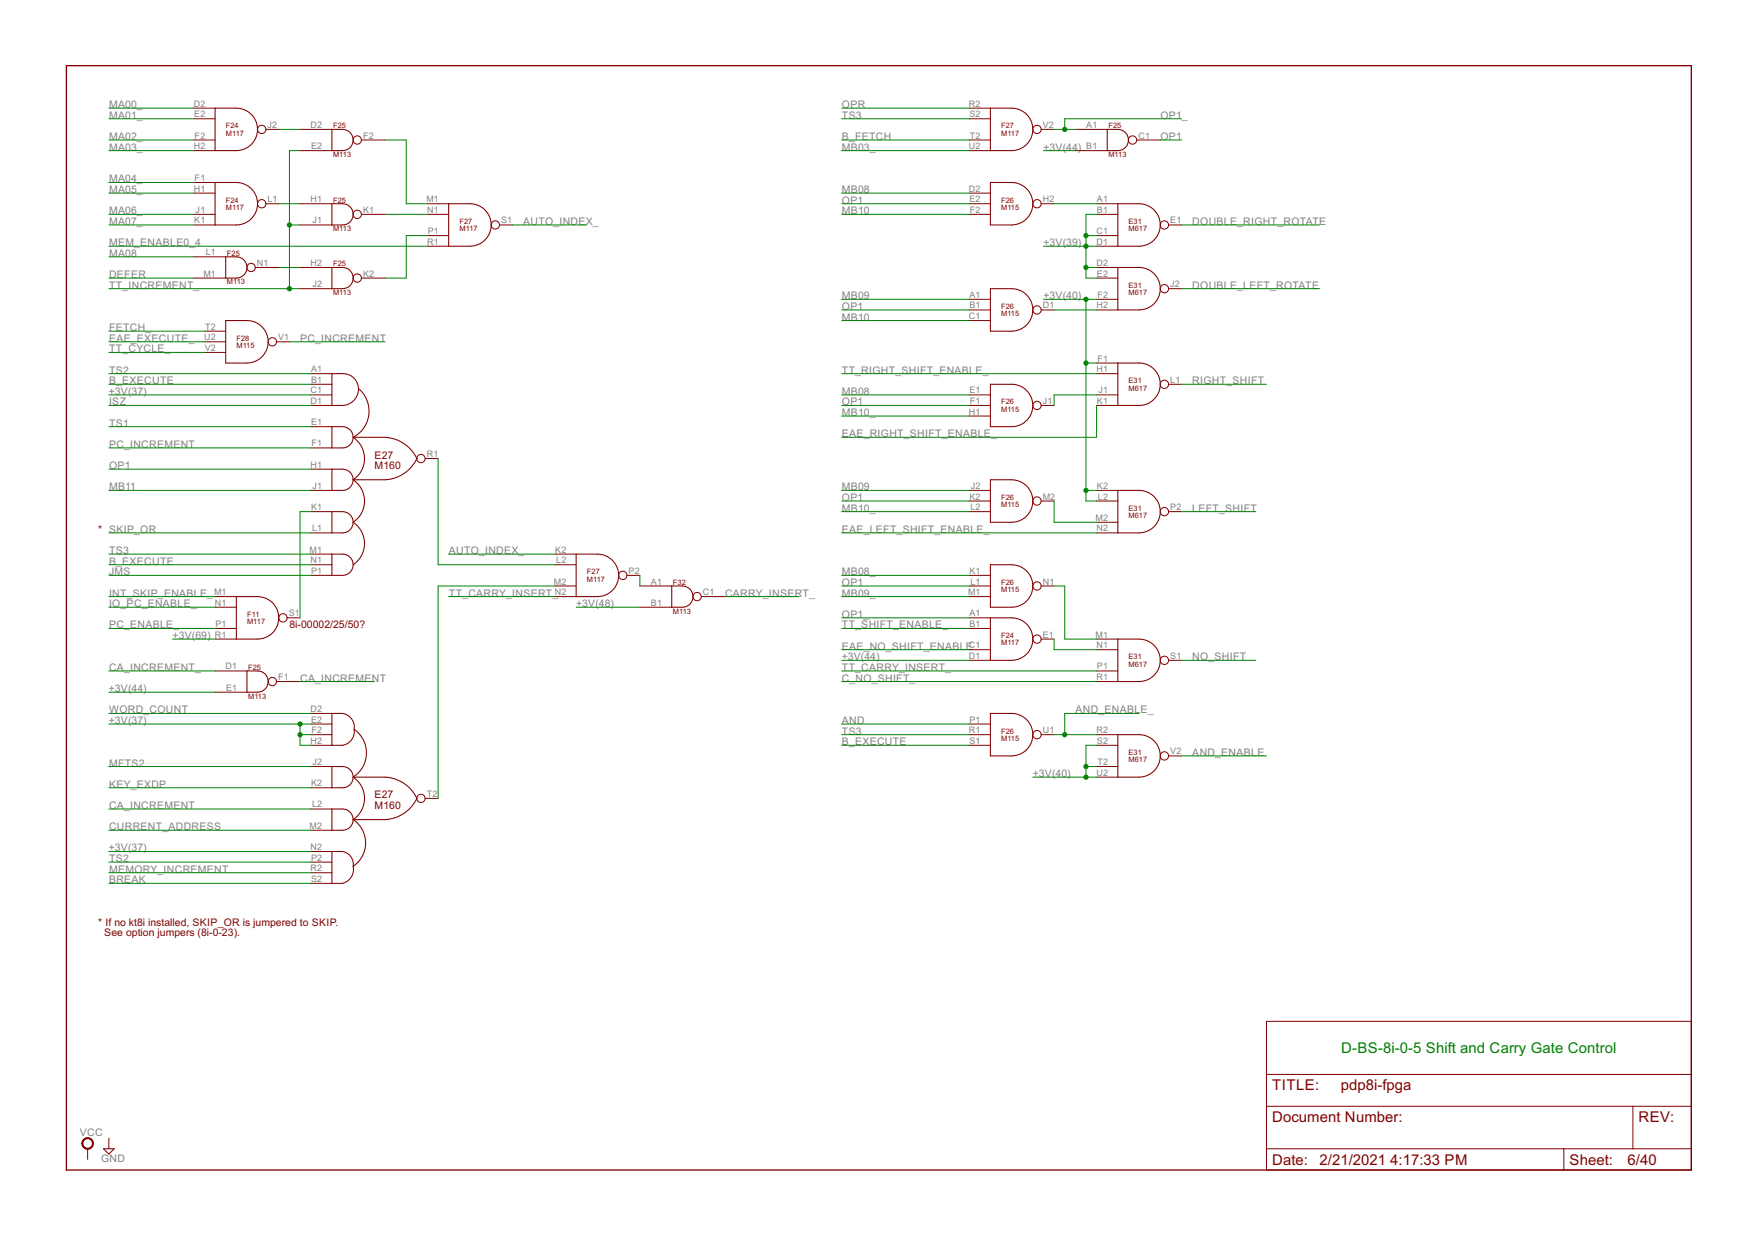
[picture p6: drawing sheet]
<svg xmlns="http://www.w3.org/2000/svg" width="420mm" height="297mm" viewBox="0 0 420 297" stroke-linecap="round" stroke-linejoin="round" font-family="sans-serif">
<path d="M15.9 15.7h388.6v264.1h-388.6z" fill="none" stroke="#800000" stroke-width=".32"/>
<g fill="none" stroke="#800000" stroke-width=".24">
<path d="M46.4 25.9h5M46.4 28.4h5M46.4 33.5h5M46.4 36h5M63.6 30.9h3.1M71.8 36h7.6M71.8 30.9h7.6M86.4 33.5h5.7M231.8 25.9h5M231.8 28.4h5M231.8 33.5h5M231.8 36h5"/>
<path d="M249 30.9h3.1M257.2 36h7.6M257.2 30.9h7.6M271.8 33.5h5.7M46.4 43.6h5M46.4 46.2h5M46.4 51.3h5M46.4 53.8h5M63.6 48.7h3.1M71.8 53.8h7.6M71.8 48.7h7.6M86.4 51.3h5.7"/>
<path d="M102.2 51.3h5.1M102.2 48.7h5.1M102.2 56.3h5.1M102.2 58.9h5.1M119.4 53.8h3.1M231.8 46.2h5M231.8 51.3h5M231.8 48.7h5M249 48.7h3.1M262.2 51.3h5.1M262.2 48.7h5.1M262.2 56.3h5.1"/>
<path d="M262.2 58.9h5.1M279.4 53.8h3.2M46.4 66.5h7.6M46.4 61.4h7.6M48.9 79.2h5.1M61 64h5.7M71.8 64h7.6M71.8 69h7.6M86.4 66.5h5.7M231.8 71.6h5M231.8 74.1h5M231.8 76.7h5"/>
<path d="M249 74.1h3.1M262.2 64h5.1M262.2 66.5h5.1M262.2 71.6h5.1M262.2 74.1h5.1M279.4 69h3.2M48.9 81.7h5.1M48.9 84.3h5.1M66.1 81.7h3.1M74.3 89.4h5.1M74.3 91.9h5.1M74.3 97h5.1"/>
<path d="M74.3 94.4h5.1M231.8 97h5M231.8 94.4h5M231.8 99.5h5M249 97h3.1M262.2 89.4h5.1M262.2 97h5.1M262.2 94.4h5.1M262.2 86.8h5.1M279.4 91.9h3.2M74.3 102h5.1M74.3 107.1h5.1"/>
<path d="M74.3 112.2h5.1M74.3 117.3h5.1M101.7 109.7h3.1M231.8 117.3h5M231.8 119.8h5M249 119.8h3.1M262.2 117.3h5.1M262.2 119.8h5.1M74.3 122.4h5.1M74.3 127.4h5.1M74.3 132.5h5.1M74.3 135.1h5.1"/>
<path d="M74.3 137.6h5.1M132.7 132.5h5.1M132.7 135.1h5.1M149.9 137.6h3.1M231.8 122.4h5M231.8 137.6h5M262.2 127.4h5.1M262.2 124.9h5.1M279.4 122.4h3.2M51.4 150.3h5.1M51.4 152.8h5.1M51.4 142.7h5.1"/>
<path d="M51.4 145.2h5.1M68.6 147.8h3.2M132.7 140.1h5.1M132.7 142.7h5.1M153 140.1h7.6M153 145.2h7.6M167.7 142.7h5.6M231.8 147.8h5M231.8 150.3h5M231.8 155.4h5M231.8 157.9h5M231.8 140.1h5"/>
<path d="M231.8 142.7h5M249 152.8h3.1M249 140.1h3.1M262.2 155.4h5.1M262.2 152.8h5.1M279.4 157.9h3.2M51.4 160.5h7.7M51.4 165.5h7.7M66.1 163h5.7M74.3 170.6h5.1M74.3 173.2h5.1M74.3 175.7h5.1"/>
<path d="M74.3 178.2h5.1M231.8 173.2h5M231.8 175.7h5M231.8 178.2h5M249 175.7h3.1M262.2 175.7h5.1M262.2 178.2h5.1M262.2 160.5h5.1M262.2 163h5.1M74.3 183.3h5.1M74.3 188.4h5.1M74.3 193.5h5.1"/>
<path d="M74.3 198.6h5.1M101.7 190.9h3.1M262.2 183.3h5.1M262.2 185.9h5.1M279.4 180.8h3.2M74.3 203.6h5.1M74.3 206.2h5.1M74.3 208.7h5.1M74.3 211.3h5.1M302.9 244.3h101.6v35.5h-101.6zM302.9 257h101.6M21 274.7v2.6"/>
<path d="M26 272.2v2.5M302.9 264.6h101.6M302.9 274.7h101.6M374 274.7v5.1M390.5 264.6v10.1"/>
<circle cx="62.6" cy="30.9" r=".99"/>
<circle cx="85.4" cy="33.5" r=".99"/>
<circle cx="248" cy="30.9" r=".99"/>
<circle cx="270.8" cy="33.5" r=".99"/>
<circle cx="62.6" cy="48.7" r=".99"/>
<circle cx="85.4" cy="51.3" r=".99"/>
<circle cx="118.4" cy="53.8" r=".99"/>
<circle cx="248" cy="48.7" r=".99"/>
<circle cx="278.4" cy="53.8" r=".99"/>
<circle cx="60" cy="64" r=".99"/>
<circle cx="85.4" cy="66.5" r=".99"/>
<circle cx="248" cy="74.1" r=".99"/>
<circle cx="278.4" cy="69" r=".99"/>
<circle cx="65.1" cy="81.7" r=".99"/>
<circle cx="248" cy="97" r=".99"/>
<circle cx="278.4" cy="91.9" r=".99"/>
<circle cx="100.7" cy="109.7" r=".99"/>
<circle cx="248" cy="119.8" r=".99"/>
<circle cx="148.9" cy="137.6" r=".99"/>
<circle cx="278.4" cy="122.4" r=".99"/>
<circle cx="67.7" cy="147.8" r=".99"/>
<circle cx="166.7" cy="142.7" r=".99"/>
<circle cx="248" cy="152.8" r=".99"/>
<circle cx="248" cy="140.1" r=".99"/>
<circle cx="278.4" cy="157.9" r=".99"/>
<circle cx="65.1" cy="163" r=".99"/>
<circle cx="248" cy="175.7" r=".99"/>
<circle cx="100.7" cy="190.9" r=".99"/>
<circle cx="278.4" cy="180.8" r=".99"/>
</g>
<g fill="none" stroke="#800000" stroke-width=".25">
<path d="M51.4 25.9h5.1a5.1 5.1 0 0 1 5.1 5 5.1 5.1 0 0 1-5.1 5.1h-5.1zM79.4 30.9h2.5a2.54 2.54 0 0 1 2.6 2.6 2.54 2.54 0 0 1-2.6 2.5h-2.5zM236.8 25.9h5.1a5.1 5.1 0 0 1 5.1 5 5.1 5.1 0 0 1-5.1 5.1h-5.1zM264.8 30.9h2.5a2.54 2.54 0 0 1 2.6 2.6 2.54 2.54 0 0 1-2.6 2.5h-2.5zM51.4 43.6h5.1a5.1 5.1 0 0 1 5.1 5.1 5.1 5.1 0 0 1-5.1 5.1h-5.1zM79.4 48.7h2.5a2.54 2.54 0 0 1 2.6 2.6 2.54 2.54 0 0 1-2.6 2.5h-2.5zM107.3 48.7h5.1a5.1 5.1 0 0 1 5.1 5.1 5.1 5.1 0 0 1-5.1 5.1h-5.1zM236.8 43.6h5.1a5.1 5.1 0 0 1 5.1 5.1 5.1 5.1 0 0 1-5.1 5.1h-5.1zM267.3 48.7h5.1a5.1 5.1 0 0 1 5.1 5.1 5.1 5.1 0 0 1-5.1 5.1h-5.1zM54 61.4h2.5a2.54 2.54 0 0 1 2.6 2.6 2.54 2.54 0 0 1-2.6 2.5h-2.5zM54 76.7h5.1a5.1 5.1 0 0 1 5 5 5.1 5.1 0 0 1-5 5.1h-5.1zM79.4 64h2.5a2.54 2.54 0 0 1 2.6 2.5 2.54 2.54 0 0 1-2.6 2.5h-2.5z"/>
<path d="M236.8 69h5.1a5.1 5.1 0 0 1 5.1 5.1 5.1 5.1 0 0 1-5.1 5.1h-5.1zM267.3 64h5.1a5.1 5.1 0 0 1 5.1 5 5.1 5.1 0 0 1-5.1 5.1h-5.1zM79.4 89.4a7.8 7.8 0 0 1 4 .2 3.8 3.8 0 0 1 2.2 4.3 3.8 3.8 0 0 1-3.7 3.1h-2.5zM85.7 92.9a7 7 0 0 1-1.2 11.7M236.8 91.9h5.1a5.1 5.1 0 0 1 5.1 5.1 5.1 5.1 0 0 1-5.1 5h-5.1zM267.3 86.8h5.1a5.1 5.1 0 0 1 5.1 5.1 5.1 5.1 0 0 1-5.1 5.1h-5.1zM79.4 102h2.5a2.54 2.54 0 0 1 2.6 2.6 2.54 2.54 0 0 1-2.6 2.5h-2.5zM79.4 112.2h2.5a2.54 2.54 0 0 1 2.6 2.5 2.54 2.54 0 0 1-2.6 2.6h-2.5zM84.5 104.6h7.6a9 9 0 0 1 7.6 5.1 8.9 8.9 0 0 1-7.6 5h-7.6M84.5 114.7a6.1 6.1 0 0 1 0 10.2M84.5 104.6a6.1 6.1 0 0 1 0 10.1M236.8 114.7h5.1a5.1 5.1 0 0 1 5.1 5.1 5.1 5.1 0 0 1-5.1 5.1h-5.1z"/>
<path d="M267.3 117.3h5.1a5.1 5.1 0 0 1 5.1 5.1 5.1 5.1 0 0 1-5.1 5h-5.1zM79.4 122.4h2.5a2.54 2.54 0 0 1 2.6 2.5 2.54 2.54 0 0 1-2.6 2.5h-2.5zM79.4 132.5h2.5a2.54 2.54 0 0 1 2.6 2.6 2.54 2.54 0 0 1-2.6 2.5h-2.5zM84.5 124.9a6.1 6.1 0 0 1 0 10.2M137.8 132.5h5.1a5.1 5.1 0 0 1 5 5.1 5.1 5.1 0 0 1-5 5.1h-5.1zM236.8 135.1h5.1a5.1 5.1 0 0 1 5.1 5 5.1 5.1 0 0 1-5.1 5.1h-5.1zM56.5 142.7h5.1a5.1 5.1 0 0 1 5.1 5.1 5.1 5.1 0 0 1-5.1 5h-5.1zM160.6 140.1h2.6a2.54 2.54 0 0 1 2.5 2.6 2.54 2.54 0 0 1-2.5 2.5h-2.6zM236.8 147.8h5.1a5.1 5.1 0 0 1 5.1 5 5.1 5.1 0 0 1-5.1 5.1h-5.1zM267.3 152.8h5.1a5.1 5.1 0 0 1 5.1 5.1 5.1 5.1 0 0 1-5.1 5.1h-5.1zM59.1 160.5h2.5a2.54 2.54 0 0 1 2.5 2.5 2.54 2.54 0 0 1-2.5 2.5h-2.5zM79.4 170.6a4.9 4.9 0 0 1 4 .6 3.7 3.7 0 0 1 1.3 3.8 3.3 3.3 0 0 1-2.8 3.2h-2.5z"/>
<path d="M84.7 174.4a6.9 6.9 0 0 1-.2 11.5M236.8 170.6h5.1a5.1 5.1 0 0 1 5.1 5.1 5.1 5.1 0 0 1-5.1 5.1h-5.1zM267.3 175.7h5.1a5.1 5.1 0 0 1 5.1 5.1 5.1 5.1 0 0 1-5.1 5.1h-5.1zM79.4 183.3h2.5a2.54 2.54 0 0 1 2.6 2.6 2.54 2.54 0 0 1-2.6 2.5h-2.5zM79.4 193.5h2.5a2.54 2.54 0 0 1 2.6 2.5 2.54 2.54 0 0 1-2.6 2.6h-2.5zM84.5 185.9h7.6a8.9 8.9 0 0 1 7.6 5 8.9 8.9 0 0 1-7.6 5.1h-7.6M84.5 196a6.7 6.7 0 0 1 0 11.2M84.5 185.9a6.1 6.1 0 0 1 0 10.1M79.4 203.6h2.5a3.1 3.1 0 0 1 2.6 3.6 3.4 3.4 0 0 1-2.6 4.1h-2.5zM24.8 274.7h2.5l-1.3 1.3z"/>
</g>
<path d="M19.9 272.5a1.39 1.39 0 0 1 2.2 .3 1.39 1.39 0 0 1-.8 2 1.39 1.39 0 0 1-1.7-1.3h.2a1.15 1.15 0 0 1 1.6-1.1 1.15 1.15 0 0 1 .3 1.9 1.15 1.15 0 0 1-1.8-.6l-.1-.2h-.2z" fill-rule="evenodd" fill="#800000" stroke="#800000" stroke-width=".24"/>
<g fill="none" stroke="#008000" stroke-width=".24">
<path d="M26 25.9h20.4M26 28.4h20.4M26 33.5h20.4M26 36h20.4M66.7 30.9h5.1M71.8 36h-2.6v33M92.1 33.5h5.1v15.2h5M201.3 25.9h30.5M201.3 28.4h30.5M201.3 33.5h30.5M201.3 36h30.5M249.5 36h7.7"/>
<path d="M252.1 30.9h5.1M277.5 33.5h5.1M282.6 28.4h-28v2.5M26 53.8h20.4M26 51.3h20.4M26 46.2h20.4M26 43.6h20.4M26 58.9h76.2M66.7 48.7h5.1M69.2 53.8h2.6M92.1 51.3h10.1M102.2 56.3h-5v10.2h-5.1"/>
<path d="M122.5 53.8h17.8M201.3 51.3h30.5M201.3 46.2h30.5M201.3 48.7h30.5M249.5 58.9h12.7M252.1 48.7h10.1M259.7 56.3h2.5M262.2 51.3h-2.5v15.2h2.5M282.6 53.8h33M26 61.4h20.4M26 66.5h20.4M26 69h45.8"/>
<path d="M26 79.2h22.9M66.7 64h5.1M201.3 74.1h30.5M201.3 76.7h30.5M201.3 71.6h30.5M249.5 71.6h12.7M252.1 74.1h10.1M259.7 64h2.5M259.7 71.6v48.2h2.5M282.6 69h33M26 81.7h22.9M26 97h48.3"/>
<path d="M26 84.3h22.9M26 89.4h48.3M26 91.9h48.3M26 94.4h48.3M69.2 81.7h22.9M201.3 97h30.5M201.3 89.4h60.9M201.3 94.4h30.5M201.3 99.5h30.5M259.7 86.8h2.5M262.2 94.4h-10.1v2.6M262.2 97v7.6h-60.9"/>
<path d="M282.6 91.9h20.3M26 107.1h48.3M26 112.2h48.3M26 102h48.3M26 117.3h48.3M104.8 109.7v25.4h27.9M201.3 119.8h30.5M201.3 117.3h30.5M252.1 119.8v5.1h10.1M259.7 117.3h2.5M26 132.5h48.3M26 135.1h48.3"/>
<path d="M26 137.6h48.3M26 127.4h48.3M74.3 122.4h-2.5v25.4M107.3 132.5h25.4M153 137.6v2.5M201.3 122.4h30.5M201.3 137.6h30.5M201.3 127.4h60.9M282.6 122.4h17.7M26 142.7h25.4M26 145.2h25.4M26 150.3h25.4"/>
<path d="M41.3 152.8h10.1M107.3 142.7h25.4M132.7 140.1h-27.9v50.8M137.8 145.2h15.2M173.3 142.7h17.8M201.3 140.1h30.5M201.3 142.7h30.5M201.3 157.9h30.5M201.3 150.3h30.5M201.3 155.4h30.5M201.3 147.8h30.5M252.1 140.1h2.5v12.7h7.6"/>
<path d="M252.1 152.8v2.6h10.1M282.6 157.9h17.7M26 160.5h25.4M26 170.6h48.3M26 165.5h25.4M26 173.2h48.3M71.8 173.2v5h2.5M71.8 163h17.7M71.8 175.7h2.5M201.3 160.5h60.9M201.3 163h60.9M201.3 175.7h30.5"/>
<path d="M201.3 178.2h30.5M201.3 173.2h30.5M252.1 175.7h10.1M262.2 178.2h-2.5v7.7M272.4 170.6h-17.8v5.1M26 193.5h48.3M26 198.6h48.3M26 188.4h48.3M26 183.3h48.3M247 185.9h15.2M259.7 183.3h2.5M282.6 180.8h20.3"/>
<path d="M26 211.3h48.3M26 208.7h48.3M26 206.2h48.3M26 203.6h48.3"/>
</g>
<g fill="#008000" stroke="#008000" stroke-width=".24">
<circle cx="69.2" cy="69" r=".51"/>
<circle cx="69.2" cy="53.8" r=".51"/>
<circle cx="71.8" cy="175.7" r=".51"/>
<circle cx="71.8" cy="173.2" r=".51"/>
<circle cx="254.6" cy="30.9" r=".51"/>
<circle cx="259.7" cy="56.3" r=".51"/>
<circle cx="259.7" cy="64" r=".51"/>
<circle cx="259.7" cy="58.9" r=".51"/>
<circle cx="259.7" cy="71.6" r=".51"/>
<circle cx="259.7" cy="86.8" r=".51"/>
<circle cx="259.7" cy="117.3" r=".51"/>
<circle cx="259.7" cy="185.9" r=".51"/>
<circle cx="259.7" cy="183.3" r=".51"/>
<circle cx="254.6" cy="175.7" r=".51"/>
</g>
<text font-size="4" fill="#008000" x="320.7" y="251.9">D-BS-8i-0-5 Shift and Carry Gate Control</text>
<g font-size="4" fill="#800000">
<text x="304.2" y="260.8">TITLE:</text>
<text x="320.6" y="260.8">pdp8i-fpga</text>
<text x="304.2" y="268.4">Document Number:</text>
<text x="391.8" y="268.4">REV:</text>
<text x="304.2" y="278.6">Date: 2/21/2021</text>
<text x="332.5" y="278.6">4:17:33 PM</text>
<text x="375.3" y="278.6">Sheet:</text>
<text x="389.2" y="278.6">6/40</text>
</g>
<g font-size="2.8" fill="#808080">
<text x="26.1" y="25.9">MA00_</text>
<text x="26.1" y="28.4">MA01_</text>
<text x="201.3" y="28.4">TS3</text>
<text x="201.3" y="25.9">OPR</text>
<text x="277.5" y="28.4">OP1_</text>
<text x="26.1" y="33.5">MA02_</text>
<text x="201.3" y="33.5">B_FETCH</text>
<text x="277.5" y="33.5">OP1</text>
<text x="26.1" y="36">MA03_</text>
<text x="201.3" y="36">MB03_</text>
<text x="249.5" y="36">+3V(44)</text>
<text x="26.1" y="46.2">MA05_</text>
<text x="26.1" y="43.6">MA04_</text>
<text x="201.3" y="46.2">MB08</text>
<text x="26.1" y="53.8">MA07_</text>
<text x="26.1" y="51.3">MA06_</text>
<text x="125.1" y="53.8">AUTO_INDEX_</text>
<text x="201.3" y="48.7">OP1</text>
<text x="201.3" y="51.3">MB10</text>
<text x="285.1" y="53.8">DOUBLE_RIGHT_ROTATE</text>
<text x="26.1" y="58.9">MEM_ENABLE0_4</text>
<text x="249.5" y="58.9">+3V(39)</text>
<text x="26.1" y="61.4">MA08</text>
<text x="26.1" y="66.5">DEFER</text>
<text x="26.1" y="69">TT_INCREMENT_</text>
<text x="201.3" y="71.6">MB09</text>
<text x="249.5" y="71.6">+3V(40)</text>
<text x="285.1" y="69">DOUBLE_LEFT_ROTATE</text>
<text x="201.3" y="74.1">OP1</text>
<text x="201.3" y="76.7">MB10</text>
<text x="26.1" y="81.7">EAE_EXECUTE_</text>
<text x="26.1" y="79.2">FETCH_</text>
<text x="71.8" y="81.7">PC_INCREMENT</text>
<text x="26.1" y="84.3">TT_CYCLE_</text>
<text x="26.1" y="89.4">TS2</text>
<text x="201.3" y="89.4">TT_RIGHT_SHIFT_ENABLE_</text>
<text x="26" y="94.4">+3V(37)</text>
<text x="26.1" y="91.9">B_EXECUTE</text>
<text x="201.3" y="94.4">MB08</text>
<text x="285.1" y="91.9">RIGHT_SHIFT</text>
<text x="26.1" y="97">ISZ</text>
<text x="201.3" y="97">OP1</text>
<text x="201.3" y="99.5">MB10_</text>
<text x="26.1" y="107.1">PC_INCREMENT</text>
<text x="26.1" y="102.1">TS1</text>
<text x="201.3" y="104.6">EAE_RIGHT_SHIFT_ENABLE_</text>
<text x="26.1" y="112.2">OP1</text>
<text x="26.1" y="117.3">MB11</text>
<text x="201.3" y="119.8">OP1</text>
<text x="201.3" y="117.3">MB09</text>
<text x="201.3" y="122.4">MB10_</text>
<text x="285.1" y="122.4">LEFT_SHIFT</text>
<text x="201.3" y="127.4">EAE_LEFT_SHIFT_ENABLE_</text>
<text x="26.1" y="137.6">JMS</text>
<text x="26.1" y="132.5">TS3</text>
<text x="26.1" y="135.1">B_EXECUTE</text>
<text x="107.3" y="132.5">AUTO_INDEX_</text>
<text x="201.3" y="137.6">MB08_</text>
<text x="26.1" y="142.7">INT_SKIP_ENABLE_</text>
<text x="107.3" y="142.7">TT_CARRY_INSERT_</text>
<text x="173.4" y="142.7">CARRY_INSERT_</text>
<text x="201.3" y="140.1">OP1</text>
<text x="201.3" y="142.7">MB09_</text>
<text x="26.1" y="145.2">IO_PC_ENABLE_</text>
<text x="137.8" y="145.2">+3V(48)</text>
<text x="201.3" y="147.8">OP1_</text>
<text x="26.1" y="150.3">PC_ENABLE_</text>
<text x="41.3" y="152.8">+3V(69)</text>
<text x="201.3" y="155.4">EAE_NO_SHIFT_ENABLE</text>
<text x="201.3" y="150.3">TT_SHIFT_ENABLE_</text>
<text x="26.1" y="160.5">CA_INCREMENT_</text>
<text x="201.3" y="157.9">+3V(44)</text>
<text x="201.3" y="160.5">TT_CARRY_INSERT_</text>
<text x="285.1" y="157.9">NO_SHIFT</text>
<text x="26" y="165.5">+3V(44)</text>
<text x="71.8" y="163">CA_INCREMENT</text>
<text x="201.3" y="163">C_NO_SHIFT_</text>
<text x="26" y="173.2">+3V(37)</text>
<text x="26.1" y="170.6">WORD_COUNT</text>
<text x="201.3" y="173.2">AND</text>
<text x="257.2" y="170.6">AND_ENABLE_</text>
<text x="201.3" y="175.7">TS3</text>
<text x="201.3" y="178.2">B_EXECUTE</text>
<text x="26.1" y="183.3">MFTS2</text>
<text x="247" y="185.9">+3V(40)</text>
<text x="285.1" y="180.8">AND_ENABLE</text>
<text x="26.1" y="188.4">KEY_EXDP</text>
<text x="26.1" y="193.5">CA_INCREMENT</text>
<text x="26" y="203.6">+3V(37)</text>
<text x="26.1" y="198.6">CURRENT_ADDRESS</text>
<text x="26.1" y="208.7">MEMORY_INCREMENT</text>
<text x="26.1" y="206.2">TS2</text>
<text x="26.1" y="211.3">BREAK</text>
<text x="19.1" y="271.6">VCC</text>
<text x="24.2" y="277.9">GND</text>
</g>
<g font-size="2.8" fill="#800000">
<text x="89.6" y="109.7">E27</text>
<text x="89.6" y="112.2">M160</text>
<text x="23.5" y="127.4">* SKIP_OR</text>
<text x="69.2" y="150.3">8i-00002/25/50?</text>
<text x="89.6" y="190.9">E27</text>
<text x="89.6" y="193.5">M160</text>
<text x="23.5" y="221.4">* If no kt8i installed, SKIP_OR is jumpered to SKIP.</text>
<text x="24.9" y="224">See option jumpers (8i-0-23).</text>
</g>
<g font-size="2.4" fill="#808080">
<text x="46.3" y="25.5">D2</text>
<text x="46.4" y="28.1">E2</text>
<text x="231.7" y="25.5">R2</text>
<text x="231.8" y="28.1">S2</text>
<text x="46.3" y="35.7">H2</text>
<text x="46.5" y="33.1">F2</text>
<text x="64" y="30.6">J2</text>
<text x="74.3" y="30.6">D2</text>
<text x="74.4" y="35.7">E2</text>
<text x="86.8" y="33.1">F2</text>
<text x="231.7" y="35.7">U2</text>
<text x="231.9" y="33.1">T2</text>
<text x="249.4" y="30.6">V2</text>
<text x="259.8" y="30.6">A1</text>
<text x="259.8" y="35.7">B1</text>
<text x="272.2" y="33.1">C1</text>
<text x="46.3" y="45.8">H1</text>
<text x="46.5" y="43.3">F1</text>
<text x="231.7" y="45.8">D2</text>
<text x="46.4" y="53.4">K1</text>
<text x="46.8" y="50.9">J1</text>
<text x="64" y="48.4">L1</text>
<text x="74.3" y="48.4">H1</text>
<text x="74.7" y="53.4">J1</text>
<text x="86.8" y="50.9">K1</text>
<text x="102" y="48.4">M1</text>
<text x="102.2" y="50.9">N1</text>
<text x="119.8" y="53.4">S1</text>
<text x="231.8" y="48.4">E2</text>
<text x="231.9" y="50.9">F2</text>
<text x="249.4" y="48.4">H2</text>
<text x="262.3" y="48.4">A1</text>
<text x="262.3" y="50.9">B1</text>
<text x="279.8" y="53.4">E1</text>
<text x="102.2" y="58.5">R1</text>
<text x="102.3" y="56">P1</text>
<text x="262.2" y="56">C1</text>
<text x="262.2" y="58.5">D1</text>
<text x="49.2" y="61.1">L1</text>
<text x="61.4" y="63.6">N1</text>
<text x="74.3" y="63.6">H2</text>
<text x="262.2" y="63.6">D2</text>
<text x="48.6" y="66.1">M1</text>
<text x="74.7" y="68.7">J2</text>
<text x="86.8" y="66.1">K2</text>
<text x="231.8" y="71.2">A1</text>
<text x="262.3" y="66.1">E2</text>
<text x="262.4" y="71.2">F2</text>
<text x="279.8" y="68.7">J2</text>
<text x="231.7" y="76.3">C1</text>
<text x="231.8" y="73.8">B1</text>
<text x="249.4" y="73.8">D1</text>
<text x="262.2" y="73.8">H2</text>
<text x="48.9" y="81.4">U2</text>
<text x="49" y="83.9">V2</text>
<text x="49.1" y="78.8">T2</text>
<text x="66.5" y="81.4">V1</text>
<text x="74.4" y="89">A1</text>
<text x="262.2" y="89">H1</text>
<text x="262.4" y="86.5">F1</text>
<text x="74.3" y="94.1">C1</text>
<text x="74.4" y="91.5">B1</text>
<text x="231.8" y="94.1">E1</text>
<text x="262.7" y="94.1">J1</text>
<text x="279.8" y="91.5">L1</text>
<text x="74.3" y="96.6">D1</text>
<text x="74.4" y="101.7">E1</text>
<text x="231.7" y="99.2">H1</text>
<text x="231.9" y="96.6">F1</text>
<text x="249.4" y="96.6">J1</text>
<text x="262.3" y="96.6">K1</text>
<text x="74.5" y="106.8">F1</text>
<text x="74.3" y="111.9">H1</text>
<text x="102.1" y="109.3">R1</text>
<text x="74.7" y="116.9">J1</text>
<text x="231.8" y="119.5">K2</text>
<text x="232.2" y="116.9">J2</text>
<text x="249.4" y="119.5">M2</text>
<text x="262.3" y="116.9">K2</text>
<text x="262.6" y="119.5">L2</text>
<text x="74.4" y="122">K1</text>
<text x="232.1" y="122">L2</text>
<text x="262" y="124.6">M2</text>
<text x="279.8" y="122">P2</text>
<text x="74.6" y="127.1">L1</text>
<text x="262.2" y="127.1">N2</text>
<text x="74" y="132.2">M1</text>
<text x="74.3" y="134.7">N1</text>
<text x="74.4" y="137.3">P1</text>
<text x="132.8" y="132.2">K2</text>
<text x="133" y="134.7">L2</text>
<text x="150.3" y="137.3">P2</text>
<text x="231.8" y="137.3">K1</text>
<text x="51.2" y="142.3">M1</text>
<text x="132.5" y="139.8">M2</text>
<text x="132.7" y="142.3">N2</text>
<text x="155.7" y="139.8">A1</text>
<text x="168.1" y="142.3">C1</text>
<text x="231.5" y="142.3">M1</text>
<text x="232.1" y="139.8">L1</text>
<text x="249.4" y="139.8">N1</text>
<text x="51.4" y="144.9">N1</text>
<text x="51.5" y="150">P1</text>
<text x="69" y="147.4">S1</text>
<text x="155.7" y="144.9">B1</text>
<text x="231.8" y="147.4">A1</text>
<text x="231.8" y="150">B1</text>
<text x="51.4" y="152.5">R1</text>
<text x="231.7" y="155">C1</text>
<text x="249.4" y="152.5">E1</text>
<text x="262" y="152.5">M1</text>
<text x="262.2" y="155">N1</text>
<text x="53.9" y="160.1">D1</text>
<text x="231.7" y="157.6">D1</text>
<text x="262.3" y="160.1">P1</text>
<text x="279.8" y="157.6">S1</text>
<text x="54.1" y="165.2">E1</text>
<text x="66.5" y="162.6">F1</text>
<text x="262.2" y="162.6">R1</text>
<text x="74.3" y="170.3">D2</text>
<text x="74.4" y="172.8">E2</text>
<text x="231.8" y="172.8">P1</text>
<text x="74.3" y="177.9">H2</text>
<text x="74.5" y="175.3">F2</text>
<text x="231.7" y="175.3">R1</text>
<text x="231.8" y="177.9">S1</text>
<text x="249.4" y="175.3">U1</text>
<text x="262.2" y="175.3">R2</text>
<text x="262.3" y="177.9">S2</text>
<text x="74.7" y="183">J2</text>
<text x="262.2" y="185.5">U2</text>
<text x="262.4" y="183">T2</text>
<text x="279.8" y="180.4">V2</text>
<text x="74.4" y="188">K2</text>
<text x="102.1" y="190.6">T2</text>
<text x="74.6" y="193.1">L2</text>
<text x="74" y="198.2">M2</text>
<text x="74.3" y="203.3">N2</text>
<text x="74.3" y="208.4">R2</text>
<text x="74.4" y="205.8">P2</text>
<text x="74.4" y="210.9">S2</text>
</g>
<g font-size="2" fill="#800000">
<text x="54" y="30.7">F24</text>
<text x="54" y="32.5">M117</text>
<text x="79.7" y="30.7">F25</text>
<text x="239.4" y="30.7">F27</text>
<text x="239.4" y="32.5">M117</text>
<text x="265.1" y="30.7">F25</text>
<text x="79.7" y="37.5">M113</text>
<text x="265.1" y="37.5">M113</text>
<text x="54" y="48.5">F24</text>
<text x="54" y="50.2">M117</text>
<text x="79.7" y="48.5">F25</text>
<text x="109.9" y="53.5">F27</text>
<text x="239.4" y="48.5">F26</text>
<text x="239.4" y="50.2">M115</text>
<text x="269.9" y="53.5">E31</text>
<text x="79.7" y="55.3">M113</text>
<text x="109.9" y="55.3">M117</text>
<text x="269.9" y="55.3">M617</text>
<text x="54.3" y="61.2">F25</text>
<text x="79.7" y="63.7">F25</text>
<text x="54.3" y="68">M113</text>
<text x="79.7" y="70.6">M113</text>
<text x="269.9" y="68.8">E31</text>
<text x="269.9" y="70.6">M617</text>
<text x="239.4" y="73.9">F26</text>
<text x="239.4" y="75.6">M115</text>
<text x="56.5" y="81.5">F28</text>
<text x="56.5" y="83.3">M115</text>
<text x="269.9" y="91.6">E31</text>
<text x="269.9" y="93.4">M617</text>
<text x="239.4" y="96.7">F26</text>
<text x="239.4" y="98.5">M115</text>
<text x="239.4" y="119.6">F26</text>
<text x="239.4" y="121.4">M115</text>
<text x="269.9" y="122.1">E31</text>
<text x="269.9" y="123.9">M617</text>
<text x="140.4" y="137.4">F27</text>
<text x="140.4" y="139.1">M117</text>
<text x="160.9" y="139.9">F32</text>
<text x="239.4" y="139.9">F26</text>
<text x="239.4" y="141.7">M115</text>
<text x="59.1" y="147.5">F11</text>
<text x="59.1" y="149.3">M117</text>
<text x="160.9" y="146.8">M113</text>
<text x="239.4" y="152.6">F24</text>
<text x="239.4" y="154.4">M117</text>
<text x="59.3" y="160.2">F25</text>
<text x="269.9" y="157.7">E31</text>
<text x="269.9" y="159.4">M617</text>
<text x="59.3" y="167.1">M113</text>
<text x="239.4" y="175.4">F26</text>
<text x="239.4" y="177.2">M115</text>
<text x="269.9" y="180.5">E31</text>
<text x="269.9" y="182.3">M617</text>
</g>
</svg>
